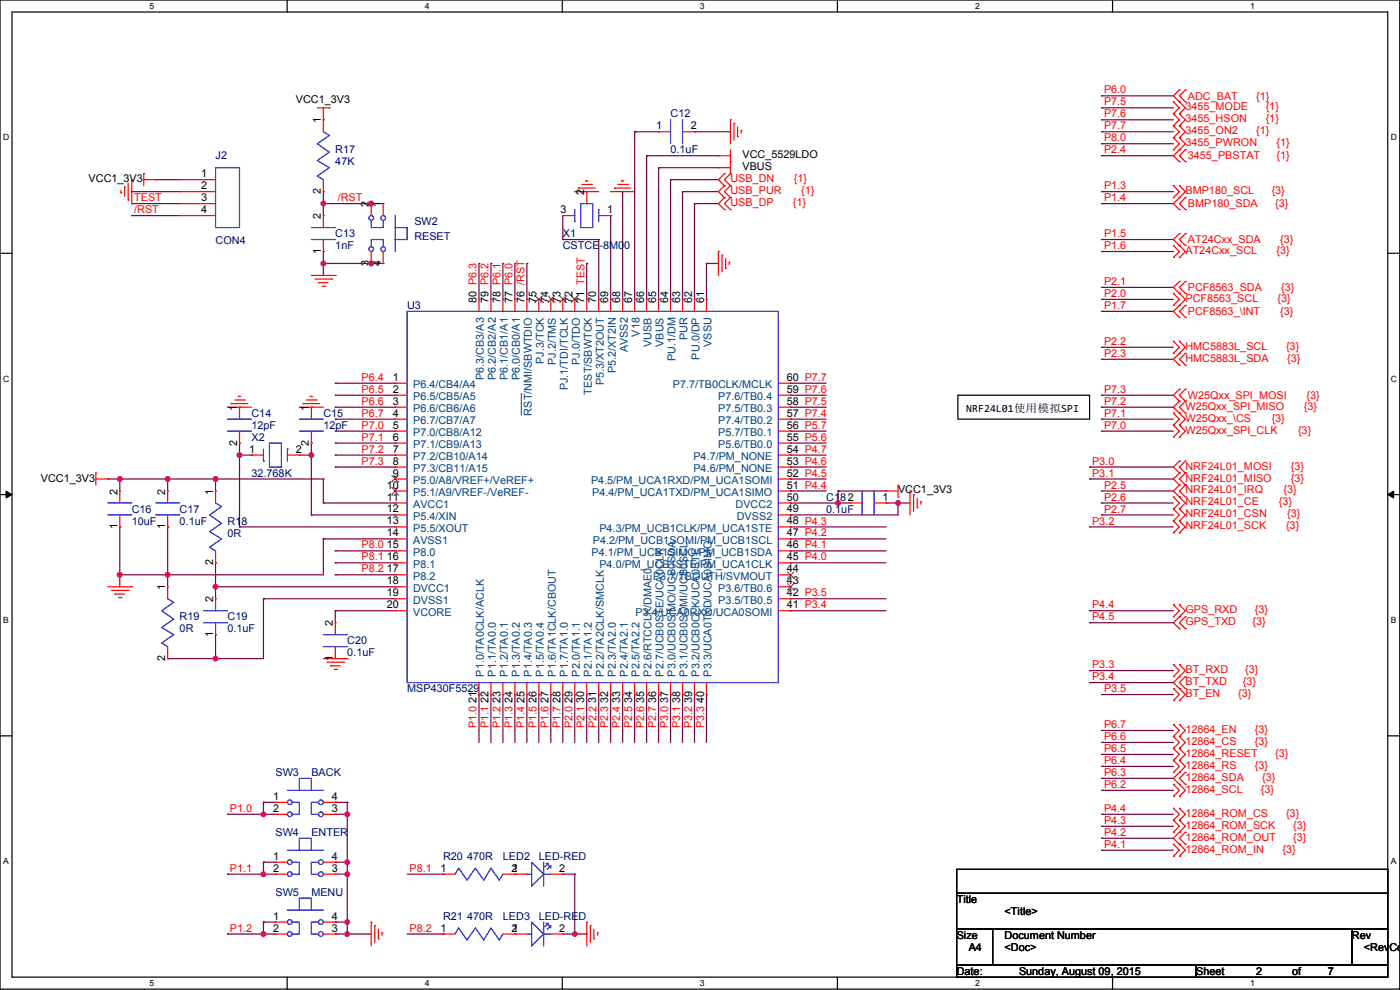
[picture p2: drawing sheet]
<svg xmlns="http://www.w3.org/2000/svg" width="297mm" height="210mm" viewBox="0 0 297 210" stroke-linecap="round" stroke-linejoin="round" font-family="sans-serif">
<path d="M0 0h296.9v209.8h-296.9zM2.6 2.6h291.8v204.7h-291.8z" fill="none" stroke="#000" stroke-width=".25"/>
<g fill="#fff">
<path d="M31.7 .3h1v2h-1z"/>
<path d="M31.7 207.5h1v2.1h-1z"/>
</g>
<path d="M60.9 0v2.6M60.9 207.3v2.5" fill="none" stroke="#000" stroke-width=".25"/>
<g fill="#fff">
<path d="M90.1 .3h1v2h-1z"/>
<path d="M90.1 207.5h1v2.1h-1z"/>
</g>
<path d="M119.3 0v2.6M119.3 207.3v2.5" fill="none" stroke="#000" stroke-width=".25"/>
<g fill="#fff">
<path d="M148.5 .3h1v2h-1z"/>
<path d="M148.5 207.5h1v2.1h-1z"/>
</g>
<path d="M177.7 0v2.6M177.7 207.3v2.5" fill="none" stroke="#000" stroke-width=".25"/>
<g fill="#fff">
<path d="M206.8 .3h1v2h-1z"/>
<path d="M206.8 207.5h1v2.1h-1z"/>
</g>
<path d="M236 0v2.6M236 207.3v2.5" fill="none" stroke="#000" stroke-width=".25"/>
<g fill="#fff">
<path d="M265.2 .3h1v2h-1z"/>
<path d="M265.2 207.5h1v2.1h-1z"/>
<path d="M.6 28.1h1.4v2.1h-1.4z"/>
<path d="M295 28.1h1.3v2.1h-1.3z"/>
<path d="M.6 79.3h1.4v2.1h-1.4z"/>
<path d="M295 79.3h1.3v2.1h-1.3z"/>
</g>
<path d="M0 53.7h2.6M294.4 53.7h2.5" fill="none" stroke="#000" stroke-width=".25"/>
<g fill="#fff">
<path d="M.6 130.5h1.3v2h-1.3z"/>
<path d="M295 130.5h1.2v2h-1.2z"/>
</g>
<path d="M0 104.9h2.6M294.4 104.9h2.5" fill="none" stroke="#000" stroke-width=".25"/>
<path d="M1.3 104.2l1.3 .7-1.3 .7zM294.4 104.9l1.3-.7v1.4z" fill="#000" stroke="#000" stroke-width=".21"/>
<g fill="#fff">
<path d="M.6 181.7h1.3v2h-1.3z"/>
<path d="M295 181.7h1.2v2h-1.2z"/>
</g>
<path d="M203.2 83.8h28v5.1h-28zM0 156.1h2.6M294.4 156.1h2.5M203 184.4h91.4v5.1h-91.4zM203 189.5h91.4v7.6h-91.4zM203 197.1h7.6v7.6h-7.6zM210.6 197.1h76.2v7.6h-76.2zM286.8 197.1h7.6v7.6h-7.6zM203 204.7h50.8v2.6h-50.8zM253.8 204.7h40.6v2.6h-40.6z" fill="none" stroke="#000" stroke-width=".25"/>
<g fill="none" stroke="#800040" stroke-width=".25">
<path d="M33 38.1h.1M33 38.1h5.1M134.6 28h.1M134.6 28v35.5M134.6 28h5.1M137.2 33h.1M137.2 33v30.5M137.2 33h15.2M139.7 35.6h.1M139.7 35.6v27.9M139.7 35.6h12.7M142.3 38.1h.1"/>
<path d="M142.3 38.1v25.4M142.3 38.1h10.1M147.3 28h.1M147.3 28h7.7M233.7 22.9h.1M233.7 25.4h.1M233.7 28h.1M233.7 30.5h.1M233.7 33h.1M233.7 20.3h.1M233.7 33h15.2M233.7 28h15.2"/>
<path d="M233.7 22.9h15.2M233.7 25.4h15.2M233.7 30.5h15.2M233.7 20.3h15.2M28 40.7h.1M28 43.2h.1M28 45.7h.1M28 43.2h10.1M28 40.7h10.1M28 45.7h10.1M68.6 43.2h.1M68.6 40.7h.1"/>
<path d="M68.6 53.4h.1M68.6 55.9h.1M68.6 43.2h12.7M68.6 40.7v5M68.6 53.4v5M68.6 55.9h12.7M78.8 43.2h.1M78.8 55.9h.1M101.6 55.9h.1M101.6 55.9v7.6M104.2 55.9h.1M104.2 55.9v7.6"/>
<path d="M106.7 55.9h.1M106.7 55.9v7.6M109.2 55.9h.1M109.2 55.9v7.6M111.8 55.9h.1M111.8 55.9v7.6M119.4 50.8h.1M119.4 45.7h.1M119.4 45.7v5.1M119.4 50.8h7.6M124.5 55.9h.1M124.5 55.9v7.6"/>
<path d="M127 50.8h.1M127 50.8v12.7M129.6 45.7h.1M129.6 45.7v17.8M132.1 40.7h.1M132.1 40.7v22.8M144.8 40.7h.1M144.8 40.7v22.8M144.8 40.7h7.6M147.3 43.2h.1M147.3 43.2v20.3M147.3 43.2h5.1"/>
<path d="M149.9 55.9h.1M149.9 55.9v7.6M149.9 55.9h2.5M233.7 40.7h.1M233.7 43.2h.1M233.7 50.8h.1M233.7 53.4h.1M233.7 50.8h15.2M233.7 43.2h15.2M233.7 40.7h15.2M233.7 53.4h15.2M233.7 61h.1"/>
<path d="M233.7 63.5h.1M233.7 66.1h.1M233.7 73.7h.1M233.7 76.2h.1M233.7 61h15.2M233.7 63.5h15.2M233.7 66.1h15.2M233.7 73.7h15.2M233.7 76.2h15.2M50.8 94h.1M50.8 96.5h.1M50.8 96.5h2.6"/>
<path d="M50.8 94v17.8M53.4 96.5h.1M63.5 96.5h2.6M66.1 96.5h.1M66.1 94h.1M66.1 94v15.2M71.1 81.3h.1M71.1 83.8h.1M71.1 86.4h.1M71.1 88.9h.1M71.1 91.5h.1M71.1 94h.1"/>
<path d="M71.1 96.5h.1M71.1 99.1h.1M71.1 81.3h12.7M71.1 83.8h12.7M71.1 86.4h12.7M71.1 88.9h12.7M71.1 91.5h12.7M71.1 94h12.7M71.1 96.5h12.7M71.1 99.1h12.7M167.7 81.3h.1M167.7 83.8h.1"/>
<path d="M167.7 86.4h.1M167.7 88.9h.1M167.7 91.5h.1M167.7 94h.1M167.7 96.5h.1M167.7 99.1h.1M167.7 81.3h7.6M167.7 83.8h7.6M167.7 86.4h7.6M167.7 88.9h7.6M167.7 91.5h7.6M167.7 94h7.6"/>
<path d="M167.7 96.5h7.6M167.7 99.1h7.6M231.2 99.1h.1M231.2 99.1h17.7M233.7 83.8h.1M233.7 86.4h.1M233.7 88.9h.1M233.7 91.5h.1M233.7 83.8h15.2M233.7 86.4h15.2M233.7 88.9h15.2M233.7 91.5h15.2"/>
<path d="M22.9 101.6h.1M22.9 101.6h45.7M25.4 101.6h.1M25.4 111.8h.1M25.4 101.6v2.6M25.4 111.8v12.7M35.6 101.6h.1M35.6 111.8h.1M35.6 101.6v2.6M35.6 111.8v12.7M45.7 119.4h.1M45.7 101.6h.1"/>
<path d="M45.7 101.6v2.6M45.7 119.4v7.6M50.8 111.8h.1M50.8 111.8h33M66.1 109.2h.1M66.1 109.2h17.7M68.6 106.7h.1M68.6 114.3h.1M68.6 101.6h.1M68.6 106.7h15.2M68.6 114.3h15.2M68.6 114.3v7.6h-43.2"/>
<path d="M68.6 101.6v5.1M71.1 116.9h.1M71.1 119.4h.1M71.1 116.9h12.7M71.1 119.4h12.7M167.7 101.6h.1M167.7 104.2h.1M167.7 106.7h.1M167.7 109.2h.1M167.7 111.8h.1M167.7 114.3h.1M167.7 116.9h.1"/>
<path d="M167.7 119.4h.1M167.7 106.7h12.7M167.7 111.8h20.3M167.7 114.3h20.3M167.7 116.9h20.3M167.7 119.4h20.3M167.7 101.6h7.6M167.7 104.2h7.6M177.8 104.2h.1M177.8 106.7h.1M177.8 104.2h10.2M177.8 104.2v2.5"/>
<path d="M188 106.7h.1M188 106.7h5.1M190.5 106.7h.1M190.5 106.7v2.5h-22.8M231.2 101.6h.1M231.2 111.8h.1M231.2 111.8h17.7M231.2 101.6h17.7M233.7 104.2h.1M233.7 106.7h.1M233.7 109.2h.1M233.7 106.7h15.2"/>
<path d="M233.7 109.2h15.2M233.7 104.2h15.2M25.4 121.9h.1M35.6 121.9h.1M35.6 139.7h.1M45.7 139.7h.1M45.7 134.6h.1M45.7 124.5h.1M45.7 134.6v5.1M45.7 124.5h38.1M55.9 127h.1M55.9 127h27.9"/>
<path d="M55.9 127v12.7h-20.3M71.1 121.9h.1M71.1 129.6h.1M71.1 121.9h12.7M71.1 129.6h12.7M71.1 129.6v2.5M167.7 127h.1M167.7 129.6h.1M167.7 129.6h20.3M167.7 127h20.3M231.2 129.6h.1M231.2 132.1h.1"/>
<path d="M231.2 129.6h17.7M231.2 132.1h17.7M101.6 147.3h.1M101.6 147.3v10.2M104.2 147.3h.1M104.2 147.3v10.2M106.7 147.3h.1M106.7 147.3v10.2M109.2 147.3h.1M109.2 147.3v10.2M111.8 147.3h.1M111.8 147.3v10.2"/>
<path d="M114.3 147.3h.1M114.3 147.3v10.2M116.9 147.3h.1M116.9 147.3v10.2M119.4 147.3h.1M119.4 147.3v10.2M121.9 147.3h.1M121.9 147.3v10.2M124.5 147.3h.1M124.5 147.3v10.2M127 147.3h.1M127 147.3v10.2"/>
<path d="M129.6 147.3h.1M129.6 147.3v10.2M132.1 147.3h.1M132.1 147.3v10.2M134.6 147.3h.1M134.6 147.3v10.2M137.2 147.3h.1M137.2 147.3v10.2M139.7 147.3h.1M139.7 147.3v10.2M142.3 147.3h.1M142.3 147.3v10.2"/>
<path d="M144.8 147.3h.1M144.8 147.3v10.2M147.3 147.3h.1M147.3 147.3v10.2M149.9 147.3h.1M149.9 147.3v10.2M231.2 142.3h.1M231.2 144.8h.1M231.2 142.3h17.7M231.2 144.8h17.7M233.7 147.3h.1M233.7 157.5h.1"/>
<path d="M233.7 155h.1M233.7 147.3h15.2M233.7 157.5h15.2M233.7 155h15.2M48.3 172.7h.1M48.3 172.7h10.1M55.9 170.2h.1M55.9 172.7h.1M55.9 170.2v2.5M55.9 170.2h2.5M71.1 170.2h.1M71.1 172.7h.1"/>
<path d="M71.1 172.7h2.6M71.1 170.2h2.6M73.7 170.2h.1M73.7 172.7h.1M73.7 170.2v27.9M233.7 160h.1M233.7 162.6h.1M233.7 165.1h.1M233.7 167.7h.1M233.7 172.7h.1M233.7 175.3h.1M233.7 177.8h.1"/>
<path d="M233.7 160h15.2M233.7 162.6h15.2M233.7 165.1h15.2M233.7 167.7h15.2M233.7 172.7h15.2M233.7 175.3h15.2M233.7 177.8h15.2M48.3 185.4h.1M48.3 198.1h.1M48.3 185.4h10.1M48.3 198.1h10.1M55.9 195.6h.1"/>
<path d="M55.9 182.9h.1M55.9 185.4h.1M55.9 198.1h.1M55.9 182.9v2.5M55.9 195.6v2.5M55.9 182.9h2.5M55.9 195.6h2.5M71.1 198.1h.1M71.1 195.6h.1M71.1 182.9h.1M71.1 185.4h.1M71.1 185.4h2.6"/>
<path d="M71.1 198.1h7.7M71.1 182.9h2.6M71.1 195.6h2.6M73.7 195.6h.1M73.7 198.1h.1M73.7 182.9h.1M73.7 185.4h.1M86.4 185.4h7.6M86.4 198.1h7.6M94 185.4h.1M94 198.1h.1M119.4 185.4h2.5"/>
<path d="M119.4 198.1h5.1M121.9 198.1h.1M121.9 185.4h.1M121.9 185.4v12.7M124.5 198.1h.1M233.7 180.4h.1M233.7 180.4h15.2"/>
</g>
<g fill="#f0f" stroke="#f0f" stroke-width=".25">
<circle cx="66" cy="96.5" r=".5"/>
<circle cx="25.4" cy="101.6" r=".5"/>
<circle cx="45.7" cy="101.6" r=".5"/>
<circle cx="35.6" cy="101.6" r=".5"/>
<circle cx="190.5" cy="106.7" r=".5"/>
<circle cx="177.8" cy="106.7" r=".5"/>
<circle cx="45.7" cy="124.5" r=".5"/>
<circle cx="35.6" cy="121.9" r=".5"/>
<circle cx="45.7" cy="139.7" r=".5"/>
<circle cx="25.4" cy="121.9" r=".5"/>
<circle cx="55.9" cy="172.7" r=".5"/>
<circle cx="55.9" cy="185.4" r=".5"/>
<circle cx="55.9" cy="198.1" r=".5"/>
<circle cx="73.7" cy="198.1" r=".5"/>
<circle cx="73.7" cy="172.7" r=".5"/>
<circle cx="73.7" cy="182.9" r=".5"/>
<circle cx="73.7" cy="195.6" r=".5"/>
<circle cx="73.7" cy="185.4" r=".5"/>
<circle cx="121.9" cy="198.1" r=".5"/>
<circle cx="50.8" cy="96.5" r=".5"/>
<circle cx="78.7" cy="43.2" r=".5"/>
<circle cx="68.6" cy="43.2" r=".5"/>
<circle cx="78.7" cy="55.9" r=".5"/>
<circle cx="68.6" cy="55.9" r=".5"/>
</g>
<g fill="none" stroke="#f00" stroke-width=".25">
<path d="M250.2 19.1h.1M250.2 19.1l-1.3 1.2 2.6 2.6-1.3 1.2M251.5 19.1h.1M251.5 19.1l-1.3 1.2 1.3 1.3M26.4 39.6h.1M26.4 39.6v2.1M27.2 38.9v3.5M28 38.1v5.1M30.5 36.8h.1M30.5 38.1h2.5M30.5 36.8v2.6M33 38.1h.1"/>
<path d="M38.1 38.1h.1M38.1 38.1h7.6M67.3 22.9h2.6M68.6 25.4h.1M68.6 22.9v5.1M68.6 38.1v2.6M69.9 22.9h.1M122.7 39.9h.1M122.7 39.9h3.5M123.5 39.1h2M124.2 38.4h.1M124.2 38.4h.5"/>
<path d="M125.5 39.1h.1M130.3 39.9h.1M130.3 39.9h3.6M131.1 39.1h2M131.8 38.4h.1M131.8 38.4h.5M133.1 39.1h.1M139.7 28h.1M139.7 28h2.6M144.8 28h2.5M147.3 28h.1M152.4 35.6h.1"/>
<path d="M152.4 33h.1M152.4 35.6h2.6M152.4 33h2.6M153.7 36.8h.1M153.7 39.4h.1M153.7 36.8l-1.3 1.3 1.3 1.3M153.7 39.4l-1.3 1.3 1.3 1.2M155 36.8h.1M155 25.4h.1M155 34.3h.1M155 39.4h.1M155 25.4v5.1"/>
<path d="M155 31.8v5M155 36.8l-1.3 1.3 1.3 1.3M155 39.4l-1.3 1.3 1.3 1.2M155.7 26.2h.1M155.7 26.2v3.5M156.5 29h.1M156.5 26.9v2.1M157.2 27.7h.1M157.2 27.7v.5M248.9 39.4h.1M248.9 24.1h.1M248.9 21.6h.1"/>
<path d="M248.9 26.7h.1M248.9 29.2h.1M248.9 31.8h.1M248.9 39.4l1.3 1.3-1.3 1.2M248.9 21.6l1.3 1.3-1.3 1.2M248.9 24.1l1.3 1.3-1.3 1.3M248.9 26.7l1.3 1.3-1.3 1.2M248.9 29.2l1.3 1.3-1.3 1.3M250.2 39.4h.1M250.2 24.1h.1M250.2 21.6h.1M250.2 26.7h.1"/>
<path d="M250.2 29.2h.1M250.2 31.8h.1M250.2 34.3h.1M250.2 39.4l1.3 1.3-2.6 2.5 1.3 1.3M250.2 24.1l1.3 1.3-1.3 1.3M250.2 26.7l1.3 1.3-1.3 1.2M250.2 29.2l1.3 1.3-2.6 2.5 1.3 1.3M251.5 34.3h.1M251.5 31.8h.1M251.5 21.6h.1M251.5 31.8l-1.3 1.2 1.3 1.3M25.7 40.9h.1"/>
<path d="M25.7 40.4v.5M27.2 42.4h.1M28 43.2h.1M38.1 40.7h.1M38.1 43.2h.1M38.1 45.7h.1M38.1 40.7h7.6M38.1 45.7h7.6M38.1 43.2h7.6M66.1 58.4h5M66.8 59.2h3.6M67.6 60h.1"/>
<path d="M67.6 60h2M68.6 53.4h.1M68.6 45.7h.1M68.6 40.7h.1M68.6 45.7v2.6M68.6 50.8v2.6M70.4 59.2h.1M71.1 58.4h.1M78.8 43.2h.1M78.8 55.9h.1M78.8 43.2v2.5M78.8 53.4v2.5"/>
<path d="M81.3 43.2h.1M81.3 55.9h.1M81.3 43.2v2.5M81.3 53.4v2.5M119.4 45.7h.1M119.4 45.7h2.5M121.9 40.7h.1M121.9 40.7h5.1M124.5 40.7h.1M124.5 40.7v2.5M127 45.7h2.6M129.6 40.7h.1"/>
<path d="M129.6 45.7h.1M129.6 40.7h5M152.4 53.4h.1M152.4 53.4v5M153.2 54.1h.1M153.2 54.1v3.6M153.7 41.9h.1M153.7 44.5h.1M153.7 41.9l-1.3 1.3 1.3 1.3M153.9 56.9h.1M153.9 54.9v2M154.7 55.6h.1"/>
<path d="M154.7 55.6v.5M155 44.5h.1M155 41.9h.1M155 41.9l-1.3 1.3 1.3 1.3M248.9 41.9h.1M248.9 54.6h.1M248.9 52.1h.1M248.9 52.1l1.3 1.3-1.3 1.2M250.2 41.9h.1M250.2 44.5h.1M250.2 49.5h.1M250.2 52.1h.1"/>
<path d="M250.2 54.6h.1M250.2 59.7h.1M250.2 49.5l-1.3 1.3 2.6 2.6-1.3 1.2M250.2 59.7l-1.3 1.3 2.6 2.5-2.6 2.6 1.3 1.2M251.5 44.5h.1M251.5 41.9h.1M251.5 52.1h.1M251.5 49.5h.1M251.5 59.7h.1M251.5 41.9l-1.3 1.3 1.3 1.3M251.5 49.5l-1.3 1.3 1.3 1.3M251.5 59.7l-1.3 1.3 1.3 1.2"/>
<path d="M68.3 60.7h.5M68.8 60.7h.1M101.6 63.5h.1M101.6 63.5v2.6M104.2 63.5h.1M104.2 63.5v2.6M106.7 63.5h.1M106.7 63.5v2.6M109.2 63.5h.1M109.2 63.5v2.6M111.8 63.5h.1M111.8 63.5v2.6"/>
<path d="M114.3 63.5h.1M114.3 63.5v2.6M116.9 63.5h.1M116.9 63.5v2.6M119.4 63.5h.1M119.4 63.5v2.6M121.9 63.5h.1M121.9 63.5v2.6M124.5 63.5h.1M124.5 63.5v2.6M127 63.5h.1M127 63.5v2.6"/>
<path d="M129.6 63.5h.1M129.6 63.5v2.6M132.1 63.5h.1M132.1 63.5v2.6M134.6 63.5h.1M134.6 63.5v2.6M137.2 63.5h.1M137.2 63.5v2.6M139.7 63.5h.1M139.7 63.5v2.6M142.3 63.5h.1M142.3 63.5v2.6"/>
<path d="M144.8 63.5h.1M144.8 63.5v2.6M147.3 63.5h.1M147.3 63.5v2.6M149.9 63.5h.1M149.9 63.5v2.6M248.9 64.8h.1M248.9 62.2h.1M248.9 74.9h.1M248.9 72.4h.1M248.9 62.2l1.3 1.3-1.3 1.3M248.9 72.4l1.3 1.3-1.3 1.2"/>
<path d="M250.2 62.2h.1M250.2 64.8h.1M250.2 67.3h.1M250.2 74.9h.1M250.2 77.5h.1M250.2 72.4h.1M250.2 72.4l1.3 1.3-2.6 2.5 1.3 1.3M251.5 62.2h.1M251.5 67.3h.1M251.5 64.8h.1M251.5 77.5h.1M251.5 74.9h.1"/>
<path d="M251.5 64.8l-1.3 1.3 1.3 1.2M251.5 74.9l-1.3 1.3 1.3 1.3M48.3 86.4h.1M48.3 86.4h5.1M49 85.6h.1M49 85.6h3.6M49.8 84.8h2M50.6 84.1h.1M50.6 84.1h.5M50.8 86.4h.1M50.8 94h.1M50.8 86.4v2.5"/>
<path d="M50.8 91.5v2.5M51.8 84.8h.1M53.4 96.5h.1M53.4 96.5h2.5M61 96.5h2.5M63.5 86.4h.1M63.5 96.5h.1M63.5 86.4h5.1M64.3 85.6h.1M64.3 85.6h3.5M65 84.8h2.1M65.8 84.1h.1"/>
<path d="M65.8 84.1h.5M66.1 86.4h.1M66.1 94h.1M66.1 86.4v2.5M66.1 91.5v2.5M67.1 84.8h.1M83.8 81.3h.1M83.8 83.8h.1M83.8 86.4h.1M83.8 88.9h.1M83.8 91.5h.1M83.8 94h.1"/>
<path d="M83.8 96.5h.1M83.8 99.1h.1M83.8 86.4h2.6M83.8 81.3h2.6M83.8 83.8h2.6M83.8 88.9h2.6M83.8 91.5h2.6M83.8 94h2.6M83.8 96.5h2.6M83.8 99.1h2.6M165.1 86.4h2.6M165.1 81.3h2.6"/>
<path d="M165.1 83.8h2.6M165.1 88.9h2.6M165.1 91.5h2.6M165.1 94h2.6M165.1 96.5h2.6M165.1 99.1h2.6M167.7 99.1h.1M167.7 96.5h.1M167.7 94h.1M167.7 91.5h.1M167.7 88.9h.1M167.7 86.4h.1"/>
<path d="M167.7 83.8h.1M167.7 81.3h.1M248.9 92.7h.1M248.9 90.2h.1M248.9 87.6h.1M248.9 90.2l1.3 1.3-1.3 1.2M248.9 87.6l1.3 1.3-1.3 1.3M250.2 82.6h.1M250.2 85.1h.1M250.2 87.6h.1M250.2 92.7h.1M250.2 90.2h.1"/>
<path d="M250.2 97.8h.1M250.2 82.6l-1.3 1.2 1.3 1.3M250.2 85.1l-1.3 1.3 2.6 2.5-1.3 1.3M250.2 90.2l1.3 1.3-1.3 1.2M250.2 97.8l-1.3 1.3 1.3 1.2M251.5 85.1h.1M251.5 82.6h.1M251.5 87.6h.1M251.5 97.8h.1M251.5 82.6l-1.3 1.2 1.3 1.3M251.5 85.1l-1.3 1.3 1.3 1.2M251.5 97.8l-1.3 1.3 1.3 1.2"/>
<path d="M20.3 100.3h.1M20.3 101.6h2.6M20.3 100.3v2.6M22.9 101.6h.1M25.4 111.8h.1M25.4 104.2h.1M25.4 104.2v2.5M25.4 109.2v2.6M35.6 111.8h.1M35.6 104.2h.1M35.6 104.2v2.5M35.6 109.2v2.6"/>
<path d="M45.7 104.2h.1M45.7 119.4h.1M45.7 104.2v2.5M45.7 116.9v2.5M83.8 101.6h.1M83.8 104.2h.1M83.8 106.7h.1M83.8 109.2h.1M83.8 111.8h.1M83.8 114.3h.1M83.8 116.9h.1M83.8 119.4h.1"/>
<path d="M83.8 101.6h2.6M83.8 104.2h2.6M83.8 106.7h2.6M83.8 109.2h2.6M83.8 111.8h2.6M83.8 114.3h2.6M83.8 116.9h2.6M83.8 119.4h2.6M165.1 101.6h2.6M165.1 104.2h2.6M165.1 106.7h2.6M165.1 109.2h2.6"/>
<path d="M165.1 111.8h2.6M165.1 114.3h2.6M165.1 116.9h2.6M165.1 119.4h2.6M167.7 119.4h.1M167.7 116.9h.1M167.7 114.3h.1M167.7 111.8h.1M167.7 109.2h.1M167.7 106.7h.1M167.7 104.2h.1M167.7 101.6h.1"/>
<path d="M180.4 106.7h.1M180.4 106.7h2.5M185.4 106.7h2.6M188 104.2h.1M188 106.7h.1M188 104.2h2.5M190.5 105.4h.1M190.5 102.9v2.5M193.1 104.2h.1M193.1 104.2v5M193.8 104.9h.1M193.8 104.9v3.6"/>
<path d="M194.6 107.7h.1M194.6 105.7v2M195.3 106.4h.1M195.3 106.4v.5M248.9 108h.1M248.9 105.4h.1M248.9 110.5h.1M248.9 113h.1M248.9 105.4l1.3 1.3-1.3 1.3M248.9 108l1.3 1.2-1.3 1.3M248.9 110.5l1.3 1.3-1.3 1.2M250.2 100.3h.1"/>
<path d="M250.2 108h.1M250.2 105.4h.1M250.2 102.9h.1M250.2 110.5h.1M250.2 113h.1M250.2 102.9l-1.3 1.3 2.6 2.5-1.3 1.3M250.2 100.3l-1.3 1.3 1.3 1.3M250.2 108l1.3 1.2-1.3 1.3M250.2 110.5l1.3 1.3-1.3 1.2M251.5 100.3h.1M251.5 102.9h.1M251.5 105.4h.1"/>
<path d="M251.5 100.3l-1.3 1.3 1.3 1.3M251.5 102.9l-1.3 1.3 1.3 1.2M22.9 124.5h5.1M23.6 125.2h3.6M24.4 126h.1M24.4 126h2M25.2 126.8h.5M25.7 126.8h.1M27.2 125.2h.1M28 124.5h.1M35.6 124.5h.1M35.6 139.7h.1"/>
<path d="M35.6 124.5v2.5M35.6 137.2v2.5M45.7 134.6h.1M45.7 127h.1M45.7 127v2.6M45.7 132.1v2.5M68.6 139.7h5.1M71.1 139.7h.1M71.1 132.1h.1M71.1 132.1v2.5M71.1 137.2v2.5M73.7 139.7h.1"/>
<path d="M83.8 121.9h.1M83.8 124.5h.1M83.8 127h.1M83.8 129.6h.1M83.8 124.5h2.6M83.8 121.9h2.6M83.8 127h2.6M83.8 129.6h2.6M165.1 124.5h2.6M165.1 121.9h2.6M165.1 127h2.6M165.1 129.6h2.6"/>
<path d="M167.7 129.6h.1M167.7 127h.1M167.7 124.5h.1M167.7 121.9h.1M248.9 130.8h.1M248.9 128.3h.1M248.9 128.3l1.3 1.3-1.3 1.2M250.2 130.8h.1M250.2 133.4h.1M250.2 128.3h.1M250.2 128.3l1.3 1.3-2.6 2.5 1.3 1.3M251.5 133.4h.1"/>
<path d="M251.5 130.8h.1M251.5 130.8l-1.3 1.3 1.3 1.3M69.4 140.5h3.5M70.1 141.2h.1M70.1 141.2h2M70.9 142h.5M71.4 142h.1M72.9 140.5h.1M101.6 147.3h.1M101.6 144.8v2.5M104.2 147.3h.1M104.2 144.8v2.5"/>
<path d="M106.7 147.3h.1M106.7 144.8v2.5M109.2 147.3h.1M109.2 144.8v2.5M111.8 147.3h.1M111.8 144.8v2.5M114.3 147.3h.1M114.3 144.8v2.5M116.9 147.3h.1M116.9 144.8v2.5M119.4 147.3h.1M119.4 144.8v2.5"/>
<path d="M121.9 147.3h.1M121.9 144.8v2.5M124.5 147.3h.1M124.5 144.8v2.5M127 147.3h.1M127 144.8v2.5M129.6 147.3h.1M129.6 144.8v2.5M132.1 147.3h.1M132.1 144.8v2.5M134.6 147.3h.1M134.6 144.8v2.5"/>
<path d="M137.2 147.3h.1M137.2 144.8v2.5M139.7 147.3h.1M139.7 144.8v2.5M142.3 147.3h.1M142.3 144.8v2.5M144.8 147.3h.1M144.8 144.8v2.5M147.3 147.3h.1M147.3 144.8v2.5M149.9 147.3h.1M149.9 144.8v2.5"/>
<path d="M248.9 143.5h.1M248.9 141h.1M248.9 148.6h.1M248.9 146.1h.1M248.9 158.8h.1M248.9 156.2h.1M248.9 153.7h.1M248.9 141l1.3 1.3-1.3 1.2M248.9 146.1l1.3 1.2-1.3 1.3M248.9 156.2l1.3 1.3-1.3 1.3M248.9 158.8l1.3 1.2-1.3 1.3M248.9 153.7l1.3 1.3-1.3 1.2"/>
<path d="M250.2 143.5h.1M250.2 146.1h.1M250.2 141h.1M250.2 148.6h.1M250.2 158.8h.1M250.2 156.2h.1M250.2 153.7h.1M250.2 141l1.3 1.3-2.6 2.5 2.6 2.5-1.3 1.3M250.2 156.2l1.3 1.3-1.3 1.3M250.2 158.8l1.3 1.2-1.3 1.3M250.2 153.7l1.3 1.3-1.3 1.2M251.5 146.1h.1"/>
<path d="M251.5 143.5h.1M251.5 143.5l-1.3 1.3 1.3 1.3M58.4 170.2h.1M58.4 172.7h.1M58.4 170.2h2.6M58.4 172.7h2.6M68.6 170.2h2.5M68.6 172.7h2.5M71.1 170.2h.1M71.1 172.7h.1M248.9 168.9h.1M248.9 166.4h.1"/>
<path d="M248.9 161.3h.1M248.9 163.8h.1M248.9 174h.1M248.9 171.5h.1M248.9 176.5h.1M248.9 179.1h.1M248.9 166.4l1.3 1.3-1.3 1.2M248.9 161.3l1.3 1.3-1.3 1.2M248.9 171.5l1.3 1.2-1.3 1.3M248.9 174l1.3 1.3-1.3 1.2M248.9 179.1l1.3 1.3-1.3 1.2M250.2 163.8h.1"/>
<path d="M250.2 166.4h.1M250.2 176.5h.1M250.2 179.1h.1M250.2 168.9h.1M250.2 161.3h.1M250.2 174h.1M250.2 171.5h.1M250.2 161.3l1.3 1.3-2.6 2.5 2.6 2.6-1.3 1.2M250.2 174l1.3 1.3-2.6 2.5 2.6 2.6-1.3 1.2M250.2 171.5l1.3 1.2-1.3 1.3M251.5 166.4h.1M251.5 163.8h.1"/>
<path d="M251.5 179.1h.1M251.5 176.5h.1M251.5 163.8l-1.3 1.3 1.3 1.3M251.5 176.5l-1.3 1.3 1.3 1.3M58.4 182.9h.1M58.4 185.4h.1M58.4 195.6h.1M58.4 198.1h.1M58.4 182.9h2.6M58.4 185.4h2.6M58.4 198.1h2.6M58.4 195.6h2.6"/>
<path d="M68.6 182.9h2.5M68.6 185.4h2.5M68.6 198.1h2.5M68.6 195.6h2.5M71.1 182.9h.1M71.1 185.4h.1M71.1 195.6h.1M71.1 198.1h.1M78.8 195.6h.1M78.8 195.6v5.1M79.5 196.4h.1M79.5 196.4v3.5"/>
<path d="M80.3 199.1h.1M80.3 197.1v2M81 197.9h.1M81 197.9v.5M94 185.4h.1M94 198.1h.1M94 185.4h2.5M94 198.1h2.5M106.7 185.4h5.1M106.7 198.1h5.1M109.2 185.4h.1M109.2 198.1h.1"/>
<path d="M116.9 185.4h2.5M116.9 198.1h2.5M119.4 185.4h.1M119.4 198.1h.1M124.5 195.6h.1M124.5 195.6v5.1M125.2 196.4h.1M125.2 196.4v3.5M126 199.1h.1M126 197.1v2M126.8 197.9h.1M126.8 197.9v.5"/>
<path d="M248.9 181.6h.1M250.2 181.6h.1"/>
</g>
<g fill="none" stroke="#00f" stroke-width=".25">
<path d="M45.7 35.6h5.1v12.7h-5.1zM68.6 28l1.3 .7-2.6 1.8 2.6 1.8-2.6 1.7 2.6 1.6-2.6 1.7 1.3 .8M142.3 25.4v5.1M144.8 25.4v5.1M66.1 50.8h5M66.1 48.3h5M78.8 52.3v-1.5h2.5v1.5M78.8 46.7v1.6h2.5v-1.6M83.8 45.7v7.7M83.8 48.3h2.6v2.5h-2.6M121.9 47h.1M121.9 44.5v2.5"/>
<path d="M123.2 43.2h2.5v5.1h-2.5zM127 44.5h.1M127 44.5v2.5M86.4 66.1h78.7v78.7h-78.7zM48.3 88.9h5.1M48.3 91.5h5.1M55.9 97.8h.1M55.9 95.3v2.5M57.2 94h2.5v5.1h-2.5zM61 95.3h.1M61 95.3v2.5M63.5 88.9h5.1"/>
<path d="M63.5 91.5h5.1M22.9 109.2h5.1M22.9 106.7h5.1M33 109.2h5.1M33 106.7h5.1M45.7 106.7l1.3 .8-2.5 1.7 2.5 1.8-2.5 1.8 2.5 1.5-2.5 1.8 1.2 .8M182.9 104.2v5M185.4 104.2v5M35.6 127l1.2 .8-2.5 1.8 2.5 1.7-2.5 1.8 2.5 1.5-2.5 1.8 1.3 .8M43.2 132.1h5.1M43.2 129.6h5.1M68.6 137.2h5.1"/>
<path d="M68.6 134.6h5.1M61 167.7h7.6M62 170.2h1.5v2.5h-1.5M63.5 167.7v-2.6h2.6v2.6M67.6 170.2h-1.5v2.5h1.5M61 180.4h7.6M61 193.1h7.6M62 182.9h1.5v2.5h-1.5M62 195.6h1.5v2.5h-1.5M63.5 180.4v-2.6h2.6v2.6M63.5 193.1v-2.6h2.6v2.6M67.6 182.9h-1.5v2.5h1.5"/>
<path d="M67.6 195.6h-1.5v2.5h1.5M96.5 185.4l.8-1.2 1.8 2.5 1.7-2.5 1.8 2.5 1.6-2.5 1.7 2.5 .8-1.3M96.5 198.1l.8-1.2 1.8 2.5 1.7-2.5 1.8 2.5 1.6-2.5 1.7 2.5 .8-1.3M111.8 185.4h1v-2.5l2.5 2.5M111.8 198.1h1v-2.5l2.5 2.5M112.8 185.4v2.6l2.5-2.6M112.8 198.1v2.6l2.5-2.6M115.3 182.9v5.1M115.3 185.4h1.6M115.3 195.6v5.1M115.3 198.1h1.6M115.8 183.1h.5v.6h.6v.5"/>
<path d="M115.8 195.8h.5v.6h.6v.5M116.3 183.1l-.7 .8M116.3 195.8l-.7 .8M116.9 183.7l-.8 .7M116.9 196.4l-.8 .7"/>
<circle cx="78.7" cy="52.8" r=".5"/>
<circle cx="78.7" cy="46.2" r=".5"/>
<circle cx="81.3" cy="46.2" r=".5"/>
<circle cx="81.3" cy="52.8" r=".5"/>
<circle cx="61.5" cy="172.7" r=".5"/>
<circle cx="61.5" cy="170.2" r=".5"/>
<circle cx="68.1" cy="172.7" r=".5"/>
<circle cx="68.1" cy="170.2" r=".5"/>
<circle cx="61.5" cy="182.9" r=".5"/>
<circle cx="61.5" cy="198.1" r=".5"/>
<circle cx="61.5" cy="195.6" r=".5"/>
<circle cx="61.5" cy="185.4" r=".5"/>
<circle cx="68.1" cy="182.9" r=".5"/>
<circle cx="68.1" cy="195.6" r=".5"/>
<circle cx="68.1" cy="198.1" r=".5"/>
<circle cx="68.1" cy="185.4" r=".5"/>
</g>
<g fill="none" stroke="#804000" stroke-width=".21">
<path d="M113.4 64.1h.1M113.4 62.7l1.8 1.4M115.2 64.1h.1M115.2 62.7l-1.8 1.4M116.2 64.1h.1M116.2 62.7l1.5 1.4M117.7 64.1h.1M117.7 62.7l-1.5 1.4M118.7 64.1h.1M118.7 62.7l1.4 1.4M120.1 64.1h.1M120.1 62.7l-1.4 1.4"/>
<path d="M121.2 64.1h.1M121.2 62.7l1.4 1.4M122.6 64.1h.1M122.6 62.7l-1.4 1.4M83.1 102.2h.1M83.1 105h.1M83.1 100.8l1.4 1.4M83.1 103.3l1.4 1.7M84.5 102.2h.1M84.5 105h.1M84.5 100.8l-1.4 1.4M84.5 103.3l-1.4 1.7"/>
<path d="M167 125.2h.1M167 122.7h.1M167 123.7l1.5 1.5M167 121.3l1.5 1.4M168.5 125.2h.1M168.5 122.7h.1M168.5 123.7l-1.5 1.5M168.5 121.3l-1.5 1.4"/>
</g>
<path d="M110.6 83.5h.1M110.6 83.5v4.6" fill="none" stroke="#004080" stroke-width=".21"/>
<g font-size="2.3">
<text x="62.8" y="21.9">VCC1_3V3</text>
<text x="68.1" y="26.2" transform="rotate(-90 68.1 26.2)">1</text>
<text x="139.2" y="27.4">1</text>
<text x="146.6" y="27.4">2</text>
<text x="157.5" y="33.6">VCC_5529LDO</text>
<text x="18.8" y="38.6">VCC1_3V3</text>
<text x="42.7" y="37.6">1</text>
<text x="42.7" y="40.1">2</text>
<text x="68.1" y="41.2" transform="rotate(-90 68.1 41.2)">2</text>
<text x="124" y="41.4" transform="rotate(-90 124 41.4)">2</text>
<text x="157.5" y="36.1">VBUS</text>
<text x="42.7" y="42.7">3</text>
<text x="42.7" y="45.2">4</text>
<text x="68.1" y="46.5" transform="rotate(-90 68.1 46.5)">2</text>
<text x="78.2" y="44" transform="rotate(-90 78.2 44)">2</text>
<text x="80.8" y="44" transform="rotate(-90 80.8 44)">1</text>
<text x="118.9" y="45.2">3</text>
<text x="128.8" y="45.2">1</text>
<text x="68.1" y="53.9" transform="rotate(-90 68.1 53.9)">1</text>
<text x="78.2" y="56.4" transform="rotate(-90 78.2 56.4)">3</text>
<text x="80.8" y="56.4" transform="rotate(-90 80.8 56.4)">4</text>
<text x="101.1" y="64.3" transform="rotate(-90 101.1 64.3)">80 P6.3</text>
<text x="103.6" y="64.3" transform="rotate(-90 103.6 64.3)">79 P6.2</text>
<text x="106.2" y="64.3" transform="rotate(-90 106.2 64.3)">78 P6.1</text>
<text x="108.7" y="64.3" transform="rotate(-90 108.7 64.3)">77 P6.0</text>
<text x="111.3" y="64.3" transform="rotate(-90 111.3 64.3)">76 /RST</text>
<text x="113.8" y="64.3" transform="rotate(-90 113.8 64.3)">75</text>
<text x="116.3" y="64.3" transform="rotate(-90 116.3 64.3)">74</text>
<text x="118.9" y="64.3" transform="rotate(-90 118.9 64.3)">73</text>
<text x="121.4" y="64.3" transform="rotate(-90 121.4 64.3)">72</text>
<text x="124" y="64.3" transform="rotate(-90 124 64.3)">71 TEST</text>
<text x="126.5" y="64.3" transform="rotate(-90 126.5 64.3)">70</text>
<text x="129" y="64.3" transform="rotate(-90 129 64.3)">69</text>
<text x="131.6" y="64.3" transform="rotate(-90 131.6 64.3)">68</text>
<text x="134.1" y="64.3" transform="rotate(-90 134.1 64.3)">67</text>
<text x="136.7" y="64.3" transform="rotate(-90 136.7 64.3)">66</text>
<text x="139.2" y="64.3" transform="rotate(-90 139.2 64.3)">65</text>
<text x="141.7" y="64.3" transform="rotate(-90 141.7 64.3)">64</text>
<text x="144.3" y="64.3" transform="rotate(-90 144.3 64.3)">63</text>
<text x="146.8" y="64.3" transform="rotate(-90 146.8 64.3)">62</text>
<text x="149.4" y="64.3" transform="rotate(-90 149.4 64.3)">61</text>
<text x="83.3" y="80.8">1</text>
<text x="83.3" y="83.3">2</text>
<text x="166.9" y="83.3">59 P7.6</text>
<text x="166.9" y="80.8">60 P7.7</text>
<text x="50.3" y="87.1" transform="rotate(-90 50.3 87.1)">1</text>
<text x="65.5" y="87.1" transform="rotate(-90 65.5 87.1)">1</text>
<text x="83.3" y="85.9">3</text>
<text x="83.3" y="88.4">4</text>
<text x="166.9" y="88.4">57 P7.4</text>
<text x="166.9" y="85.9">58 P7.5</text>
<text x="205" y="87.5">NRF24L01使用模拟SPI</text>
<text x="50.3" y="94.5" transform="rotate(-90 50.3 94.5)">2</text>
<text x="65.5" y="94.5" transform="rotate(-90 65.5 94.5)">2</text>
<text x="83.3" y="90.9">5</text>
<text x="83.3" y="93.5">6</text>
<text x="166.9" y="93.5">55 P5.6</text>
<text x="166.9" y="90.9">56 P5.7</text>
<text x="52.8" y="96">1</text>
<text x="62.8" y="96">2</text>
<text x="83.3" y="96">7</text>
<text x="83.3" y="98.6">8</text>
<text x="83.3" y="101.1">9</text>
<text x="166.9" y="101.1">52 P4.5</text>
<text x="166.9" y="98.6">53 P4.6</text>
<text x="166.9" y="96">54 P4.7</text>
<text x="8.6" y="102.1">VCC1_3V3</text>
<text x="24.9" y="104.9" transform="rotate(-90 24.9 104.9)">2</text>
<text x="35.1" y="104.9" transform="rotate(-90 35.1 104.9)">2</text>
<text x="45.2" y="104.9" transform="rotate(-90 45.2 104.9)">1</text>
<text x="82" y="103.6">10</text>
<text x="82" y="106.2">11</text>
<text x="166.9" y="106.2">50</text>
<text x="166.9" y="103.6">51 P4.4</text>
<text x="187.2" y="106.2">1</text>
<text x="190.5" y="104.7">VCC1_3V3</text>
<text x="24.9" y="112.3" transform="rotate(-90 24.9 112.3)">1</text>
<text x="35.1" y="112.3" transform="rotate(-90 35.1 112.3)">1</text>
<text x="82" y="108.7">12</text>
<text x="82" y="111.3">13</text>
<text x="82" y="113.8">14</text>
<text x="166.9" y="113.8">47 P4.2</text>
<text x="166.9" y="111.3">48 P4.3</text>
<text x="166.9" y="108.7">49</text>
<text x="45.2" y="119.9" transform="rotate(-90 45.2 119.9)">2</text>
<text x="82" y="116.3">15</text>
<text x="82" y="118.9">16</text>
<text x="166.9" y="118.9">45 P4.0</text>
<text x="166.9" y="116.3">46 P4.1</text>
<text x="35.1" y="125.2" transform="rotate(-90 35.1 125.2)">1</text>
<text x="82" y="121.4">17</text>
<text x="82" y="124">18</text>
<text x="166.9" y="124">43</text>
<text x="166.9" y="121.4">44</text>
<text x="45.2" y="127.8" transform="rotate(-90 45.2 127.8)">2</text>
<text x="82" y="126.5">19</text>
<text x="82" y="129">20</text>
<text x="166.9" y="129">41 P3.4</text>
<text x="166.9" y="126.5">42 P3.5</text>
<text x="45.2" y="135.1" transform="rotate(-90 45.2 135.1)">1</text>
<text x="70.6" y="132.9" transform="rotate(-90 70.6 132.9)">2</text>
<text x="35.1" y="140.2" transform="rotate(-90 35.1 140.2)">2</text>
<text x="70.6" y="140.2" transform="rotate(-90 70.6 140.2)">1</text>
<text x="101.1" y="149.1" transform="rotate(-90 101.1 149.1)">21</text>
<text x="103.6" y="149.1" transform="rotate(-90 103.6 149.1)">22</text>
<text x="106.2" y="149.1" transform="rotate(-90 106.2 149.1)">23</text>
<text x="108.7" y="149.1" transform="rotate(-90 108.7 149.1)">24</text>
<text x="111.3" y="149.1" transform="rotate(-90 111.3 149.1)">25</text>
<text x="113.8" y="149.1" transform="rotate(-90 113.8 149.1)">26</text>
<text x="116.3" y="149.1" transform="rotate(-90 116.3 149.1)">27</text>
<text x="118.9" y="149.1" transform="rotate(-90 118.9 149.1)">28</text>
<text x="121.4" y="149.1" transform="rotate(-90 121.4 149.1)">29</text>
<text x="124" y="149.1" transform="rotate(-90 124 149.1)">30</text>
<text x="126.5" y="149.1" transform="rotate(-90 126.5 149.1)">31</text>
<text x="129" y="149.1" transform="rotate(-90 129 149.1)">32</text>
<text x="131.6" y="149.1" transform="rotate(-90 131.6 149.1)">33</text>
<text x="134.1" y="149.1" transform="rotate(-90 134.1 149.1)">34</text>
<text x="136.7" y="149.1" transform="rotate(-90 136.7 149.1)">35</text>
<text x="139.2" y="149.1" transform="rotate(-90 139.2 149.1)">36</text>
<text x="141.7" y="149.1" transform="rotate(-90 141.7 149.1)">37</text>
<text x="144.3" y="149.1" transform="rotate(-90 144.3 149.1)">38</text>
<text x="146.8" y="149.1" transform="rotate(-90 146.8 149.1)">39</text>
<text x="149.4" y="149.1" transform="rotate(-90 149.4 149.1)">40</text>
<text x="57.9" y="169.7">1</text>
<text x="57.9" y="172.2">2</text>
<text x="70.4" y="169.7">4</text>
<text x="70.4" y="172.2">3</text>
<text x="57.9" y="182.4">1</text>
<text x="57.9" y="184.9">2</text>
<text x="70.4" y="182.4">4</text>
<text x="70.4" y="184.9">3</text>
<text x="93.5" y="184.9">1</text>
<text x="108.5" y="184.9">2</text>
<text x="108.7" y="184.9">1</text>
<text x="118.6" y="184.9">2</text>
<text x="203" y="191.5">Title</text>
<text x="57.9" y="195.1">1</text>
<text x="57.9" y="197.6">2</text>
<text x="70.4" y="195.1">4</text>
<text x="70.4" y="197.6">3</text>
<text x="93.5" y="197.6">1</text>
<text x="108.5" y="197.6">2</text>
<text x="108.7" y="197.6">1</text>
<text x="118.6" y="197.6">2</text>
<text x="213.1" y="194.1">&lt;Title&gt;</text>
<text x="203" y="199.2">Size</text>
<text x="205.5" y="201.7">A4</text>
<text x="213.1" y="199.2">Document Number</text>
<text x="213.1" y="201.7">&lt;Doc&gt;</text>
<text x="286.8" y="199.2">Rev</text>
<text x="289.3" y="201.7">&lt;RevCod</text>
<text x="203" y="206.8">Date:</text>
<text x="216.2" y="206.8">Sunday, August 09, 2015</text>
<text x="253.8" y="206.8">Sheet</text>
<text x="266.5" y="206.8">2</text>
<text x="274.1" y="206.8">of</text>
<text x="281.7" y="206.8">7</text>
</g>
<g font-size="2.3" fill="#f00">
<text x="234.2" y="22.4">P7.5</text>
<text x="234.2" y="19.8">P6.0</text>
<text x="251.5" y="23.4">3455_MODE</text>
<text x="252" y="21.1">ADC_BAT</text>
<text x="266.5" y="21.1">{1}</text>
<text x="268.5" y="23.4">{1}</text>
<text x="234.2" y="24.9">P7.6</text>
<text x="234.2" y="27.4">P7.7</text>
<text x="234.2" y="30">P8.0</text>
<text x="251.5" y="25.9">3455_HSON</text>
<text x="251.5" y="28.5">3455_ON2</text>
<text x="266.5" y="28.5">{1}</text>
<text x="268.5" y="25.9">{1}</text>
<text x="234.2" y="32.5">P2.4</text>
<text x="251.5" y="31">3455_PWRON</text>
<text x="252" y="33.8">3455_PBSTAT</text>
<text x="270.8" y="31">{1}</text>
<text x="270.8" y="33.8">{1}</text>
<text x="155" y="38.6">USB_DN</text>
<text x="155" y="41.2">USB_PUR</text>
<text x="168.4" y="38.6">{1}</text>
<text x="169.9" y="41.2">{1}</text>
<text x="234.2" y="40.1">P1.3</text>
<text x="251.5" y="41.2">BMP180_SCL</text>
<text x="269.8" y="41.2">{3}</text>
<text x="28.5" y="42.7">TEST</text>
<text x="28.5" y="45.2">/RST</text>
<text x="71.6" y="42.7">/RST</text>
<text x="155" y="43.7">USB_DP</text>
<text x="168.2" y="43.7">{1}</text>
<text x="234.2" y="42.7">P1.4</text>
<text x="252" y="44">BMP180_SDA</text>
<text x="270.5" y="44">{3}</text>
<text x="234.2" y="50.3">P1.5</text>
<text x="234.2" y="52.8">P1.6</text>
<text x="251.5" y="53.9">AT24Cxx_SCL</text>
<text x="252" y="51.6">AT24Cxx_SDA</text>
<text x="270.8" y="53.9">{3}</text>
<text x="271.6" y="51.6">{3}</text>
<text x="234.2" y="60.5">P2.1</text>
<text x="234.2" y="63">P2.0</text>
<text x="234.2" y="65.5">P1.7</text>
<text x="251.5" y="64">PCF8563_SCL</text>
<text x="252" y="61.8">PCF8563_SDA</text>
<text x="271" y="64">{3}</text>
<text x="271.8" y="61.8">{3}</text>
<text x="252" y="66.8">PCF8563_\INT</text>
<text x="271.6" y="66.8">{3}</text>
<text x="234.2" y="73.2">P2.2</text>
<text x="234.2" y="75.7">P2.3</text>
<text x="251.5" y="76.7">HMC5883L_SDA</text>
<text x="251.5" y="74.2">HMC5883L_SCL</text>
<text x="272.8" y="74.2">{3}</text>
<text x="273.1" y="76.7">{3}</text>
<text x="76.7" y="80.8">P6.4</text>
<text x="76.7" y="83.3">P6.5</text>
<text x="234.2" y="83.3">P7.3</text>
<text x="76.7" y="85.9">P6.6</text>
<text x="76.7" y="88.4">P6.7</text>
<text x="234.2" y="85.9">P7.2</text>
<text x="234.2" y="88.4">P7.1</text>
<text x="251.5" y="86.9">W25Qxx_SPI_MISO</text>
<text x="251.5" y="89.4">W25Qxx_\CS</text>
<text x="252" y="84.6">W25Qxx_SPI_MOSI</text>
<text x="269.8" y="89.4">{3}</text>
<text x="276.6" y="86.9">{3}</text>
<text x="277.1" y="84.6">{3}</text>
<text x="76.7" y="90.9">P7.0</text>
<text x="76.7" y="93.5">P7.1</text>
<text x="234.2" y="90.9">P7.0</text>
<text x="251.5" y="92">W25Qxx_SPI_CLK</text>
<text x="275.4" y="92">{3}</text>
<text x="76.7" y="96">P7.2</text>
<text x="76.7" y="98.6">P7.3</text>
<text x="231.7" y="98.6">P3.0</text>
<text x="231.7" y="101.1">P3.1</text>
<text x="251.5" y="99.6">NRF24L01_MOSI</text>
<text x="273.8" y="99.6">{3}</text>
<text x="234.2" y="103.6">P2.5</text>
<text x="234.2" y="106.2">P2.6</text>
<text x="251.5" y="107.2">NRF24L01_CE</text>
<text x="251.5" y="102.1">NRF24L01_MISO</text>
<text x="251.5" y="104.7">NRF24L01_IRQ</text>
<text x="271.3" y="107.2">{3}</text>
<text x="272.3" y="104.7">{3}</text>
<text x="273.8" y="102.1">{3}</text>
<text x="231.7" y="111.3">P3.2</text>
<text x="234.2" y="108.7">P2.7</text>
<text x="251.5" y="109.8">NRF24L01_CSN</text>
<text x="251.5" y="112.3">NRF24L01_SCK</text>
<text x="272.8" y="112.3">{3}</text>
<text x="273.1" y="109.8">{3}</text>
<text x="76.7" y="116.3">P8.0</text>
<text x="76.7" y="118.9">P8.1</text>
<text x="76.7" y="121.4">P8.2</text>
<text x="231.7" y="129">P4.4</text>
<text x="231.7" y="131.6">P4.5</text>
<text x="251.5" y="130.1">GPS_RXD</text>
<text x="266.2" y="130.1">{3}</text>
<text x="251.5" y="132.6">GPS_TXD</text>
<text x="265.7" y="132.6">{3}</text>
<text x="231.7" y="141.7">P3.3</text>
<text x="251.5" y="142.8">BT_RXD</text>
<text x="264.2" y="142.8">{3}</text>
<text x="231.7" y="144.3">P3.4</text>
<text x="234.2" y="146.8">P3.5</text>
<text x="251.5" y="145.3">BT_TXD</text>
<text x="251.5" y="147.9">BT_EN</text>
<text x="262.7" y="147.9">{3}</text>
<text x="263.7" y="145.3">{3}</text>
<text x="101.1" y="154.4" transform="rotate(-90 101.1 154.4)">P1.0</text>
<text x="103.6" y="154.4" transform="rotate(-90 103.6 154.4)">P1.1</text>
<text x="106.2" y="154.4" transform="rotate(-90 106.2 154.4)">P1.2</text>
<text x="108.7" y="154.4" transform="rotate(-90 108.7 154.4)">P1.3</text>
<text x="111.3" y="154.4" transform="rotate(-90 111.3 154.4)">P1.4</text>
<text x="113.8" y="154.4" transform="rotate(-90 113.8 154.4)">P1.5</text>
<text x="116.4" y="154.4" transform="rotate(-90 116.4 154.4)">P1.6</text>
<text x="118.9" y="154.4" transform="rotate(-90 118.9 154.4)">P1.7</text>
<text x="121.4" y="154.4" transform="rotate(-90 121.4 154.4)">P2.0</text>
<text x="124" y="154.4" transform="rotate(-90 124 154.4)">P2.1</text>
<text x="126.5" y="154.4" transform="rotate(-90 126.5 154.4)">P2.2</text>
<text x="129.1" y="154.4" transform="rotate(-90 129.1 154.4)">P2.3</text>
<text x="131.6" y="154.4" transform="rotate(-90 131.6 154.4)">P2.4</text>
<text x="134.1" y="154.4" transform="rotate(-90 134.1 154.4)">P2.5</text>
<text x="136.7" y="154.4" transform="rotate(-90 136.7 154.4)">P2.6</text>
<text x="139.2" y="154.4" transform="rotate(-90 139.2 154.4)">P2.7</text>
<text x="141.8" y="154.4" transform="rotate(-90 141.8 154.4)">P3.0</text>
<text x="144.3" y="154.4" transform="rotate(-90 144.3 154.4)">P3.1</text>
<text x="146.8" y="154.4" transform="rotate(-90 146.8 154.4)">P3.2</text>
<text x="149.4" y="154.4" transform="rotate(-90 149.4 154.4)">P3.3</text>
<text x="234.2" y="154.4">P6.7</text>
<text x="251.5" y="155.5">12864_EN</text>
<text x="266.2" y="155.5">{3}</text>
<text x="234.2" y="157">P6.6</text>
<text x="234.2" y="159.5">P6.5</text>
<text x="251.5" y="158">12864_CS</text>
<text x="251.5" y="160.6">12864_RESET</text>
<text x="266.2" y="158">{3}</text>
<text x="270.5" y="160.6">{3}</text>
<text x="234.2" y="162.1">P6.4</text>
<text x="234.2" y="164.6">P6.3</text>
<text x="234.2" y="167.1">P6.2</text>
<text x="251.5" y="165.6">12864_SDA</text>
<text x="251.5" y="163.1">12864_RS</text>
<text x="266.2" y="163.1">{3}</text>
<text x="267.7" y="165.6">{3}</text>
<text x="48.8" y="172.2">P1.0</text>
<text x="234.2" y="172.2">P4.4</text>
<text x="251.5" y="168.2">12864_SCL</text>
<text x="251.5" y="173.3">12864_ROM_CS</text>
<text x="267.5" y="168.2">{3}</text>
<text x="272.8" y="173.3">{3}</text>
<text x="234.2" y="174.8">P4.3</text>
<text x="234.2" y="177.3">P4.2</text>
<text x="234.2" y="179.8">P4.1</text>
<text x="251.5" y="178.3">12864_ROM_OUT</text>
<text x="251.5" y="175.8">12864_ROM_SCK</text>
<text x="274.3" y="178.3">{3}</text>
<text x="274.3" y="175.8">{3}</text>
<text x="48.8" y="184.9">P1.1</text>
<text x="86.9" y="184.9">P8.1</text>
<text x="251.5" y="180.9">12864_ROM_IN</text>
<text x="272.1" y="180.9">{3}</text>
<text x="48.8" y="197.6">P1.2</text>
<text x="86.9" y="197.6">P8.2</text>
</g>
<g font-size="2.3" fill="#000080">
<text x="142.3" y="24.9">C12</text>
<text x="45.7" y="33.8">J2</text>
<text x="71.1" y="32.5">R17</text>
<text x="71.1" y="35.1">47K</text>
<text x="142.3" y="32.5">0.1uF</text>
<text x="87.9" y="47.8">SW2</text>
<text x="45.7" y="51.8">CON4</text>
<text x="71.1" y="50.3">C13</text>
<text x="71.1" y="52.9">1nF</text>
<text x="87.9" y="50.8">RESET</text>
<text x="119.4" y="50.3">X1</text>
<text x="119.4" y="52.9">CSTCE-8M00</text>
<text x="86.4" y="65.6">U3</text>
<text x="53.4" y="88.4">C14</text>
<text x="68.6" y="88.4">C15</text>
<text x="53.4" y="91">12pF</text>
<text x="53.4" y="93.5">X2</text>
<text x="68.6" y="91">12pF</text>
<text x="53.4" y="101.1">32.768K</text>
<text x="175.3" y="106.2">C182</text>
<text x="28" y="108.7">C16</text>
<text x="28" y="111.3">10uF</text>
<text x="38.1" y="108.7">C17</text>
<text x="38.1" y="111.3">0.1uF</text>
<text x="48.3" y="111.3">R18</text>
<text x="48.3" y="113.8">0R</text>
<text x="175.3" y="108.7">0.1uF</text>
<text x="38.1" y="131.6">R19</text>
<text x="48.3" y="131.6">C19</text>
<text x="38.1" y="134.1">0R</text>
<text x="48.3" y="134.1">0.1uF</text>
<text x="73.7" y="136.7">C20</text>
<text x="73.7" y="139.2">0.1uF</text>
<text x="86.4" y="146.8">MSP430F5529</text>
<text x="58.4" y="164.6">SW3</text>
<text x="66.1" y="164.6">BACK</text>
<text x="58.4" y="177.3">SW4</text>
<text x="66.1" y="177.3">ENTER</text>
<text x="94" y="182.4">R20</text>
<text x="99.1" y="182.4">470R</text>
<text x="106.7" y="182.4">LED2</text>
<text x="114.3" y="182.4">LED-RED</text>
<text x="58.4" y="190">SW5</text>
<text x="66.1" y="190">MENU</text>
<text x="94" y="195.1">R21</text>
<text x="99.1" y="195.1">470R</text>
<text x="106.7" y="195.1">LED3</text>
<text x="114.3" y="195.1">LED-RED</text>
</g>
<g font-size="2.3" fill="#004080">
<text x="135.7" y="71.4" transform="rotate(-90 135.7 71.4)">V18</text>
<text x="115.4" y="77.2" transform="rotate(-90 115.4 77.2)">PJ.3/TCK</text>
<text x="117.9" y="77.4" transform="rotate(-90 117.9 77.4)">PJ.2/TMS</text>
<text x="123" y="77.4" transform="rotate(-90 123 77.4)">PJ.0/TDO</text>
<text x="133.2" y="74.7" transform="rotate(-90 133.2 74.7)">AVSS2</text>
<text x="138.2" y="73.6" transform="rotate(-90 138.2 73.6)">VUSB</text>
<text x="140.8" y="73.6" transform="rotate(-90 140.8 73.6)">VBUS</text>
<text x="143.3" y="76.6" transform="rotate(-90 143.3 76.6)">PU.1/DM</text>
<text x="145.9" y="72.2" transform="rotate(-90 145.9 72.2)">PUR</text>
<text x="148.4" y="76.3" transform="rotate(-90 148.4 76.3)">PU.0/DP</text>
<text x="150.9" y="73.6" transform="rotate(-90 150.9 73.6)">VSSU</text>
<text x="87.6" y="82.3">P6.4/CB4/A4</text>
<text x="102.7" y="80.6" transform="rotate(-90 102.7 80.6)">P6.3/CB3/A3</text>
<text x="105.2" y="80.6" transform="rotate(-90 105.2 80.6)">P6.2/CB2/A2</text>
<text x="107.8" y="80.6" transform="rotate(-90 107.8 80.6)">P6.1/CB1/A1</text>
<text x="110.3" y="80.6" transform="rotate(-90 110.3 80.6)">P6.0/CB0/A1</text>
<text x="120.5" y="82.8" transform="rotate(-90 120.5 82.8)">PJ.1/TDI/TCLK</text>
<text x="125.5" y="83.7" transform="rotate(-90 125.5 83.7)">TEST/SBWTCK</text>
<text x="128.1" y="81.8" transform="rotate(-90 128.1 81.8)">P5.3/XT2OUT</text>
<text x="130.6" y="79.2" transform="rotate(-90 130.6 79.2)">P5.2/XT2IN</text>
<text x="142.8" y="82.3">P7.7/TB0CLK/MCLK</text>
<text x="87.6" y="84.9">P6.5/CB5/A5</text>
<text x="87.6" y="87.4">P6.6/CB6/A6</text>
<text x="87.6" y="89.9">P6.7/CB7/A7</text>
<text x="112.8" y="88.1" transform="rotate(-90 112.8 88.1)">RST/NMI/SBWTDIO</text>
<text x="152.3" y="89.9">P7.4/TB0.2</text>
<text x="152.3" y="87.4">P7.5/TB0.3</text>
<text x="152.3" y="84.9">P7.6/TB0.4</text>
<text x="87.6" y="92.5">P7.0/CB8/A12</text>
<text x="87.6" y="95">P7.1/CB9/A13</text>
<text x="152.3" y="95">P5.6/TB0.0</text>
<text x="152.3" y="92.5">P5.7/TB0.1</text>
<text x="87.6" y="97.6">P7.2/CB10/A14</text>
<text x="87.6" y="100.1">P7.3/CB11/A15</text>
<text x="147.1" y="100.1">P4.6/PM_NONE</text>
<text x="147.1" y="97.6">P4.7/PM_NONE</text>
<text x="87.6" y="102.6">P5.0/A8/VREF+/VeREF+</text>
<text x="87.6" y="105.2">P5.1/A9/VREF-/VeREF-</text>
<text x="87.6" y="107.7">AVCC1</text>
<text x="125.4" y="102.6">P4.5/PM_UCA1RXD/PM_UCA1SOMI</text>
<text x="125.6" y="105.2">P4.4/PM_UCA1TXD/PM_UCA1SIMO</text>
<text x="156.1" y="107.7">DVCC2</text>
<text x="87.6" y="110.3">P5.4/XIN</text>
<text x="87.6" y="112.8">P5.5/XOUT</text>
<text x="127.2" y="112.8">P4.3/PM_UCB1CLK/PM_UCA1STE</text>
<text x="156.3" y="110.3">DVSS2</text>
<text x="87.6" y="115.3">AVSS1</text>
<text x="87.6" y="117.9">P8.0</text>
<text x="125.5" y="117.9">P4.1/PM_UCB1SIMO/PM_UCB1SDA</text>
<text x="125.8" y="115.3">P4.2/PM_UCB1SOMI/PM_UCB1SCL</text>
<text x="87.6" y="120.4">P8.1</text>
<text x="87.6" y="123">P8.2</text>
<text x="87.6" y="125.5">DVCC1</text>
<text x="127.2" y="120.4">P4.0/PM_UCB1STE/PM_UCA1CLK</text>
<text x="138.5" y="123">P3.7/TBOUTH/SVMOUT</text>
<text x="152.3" y="125.5">P3.6/TB0.6</text>
<text x="87.6" y="128">DVSS1</text>
<text x="87.6" y="130.6">VCORE</text>
<text x="134.8" y="130.6">P3.4/UCA0RXD/UCA0SOMI</text>
<text x="152.3" y="128">P3.5/TB0.5</text>
<text x="102.7" y="143.5" transform="rotate(-90 102.7 143.5)">P1.0/TA0CLK/ACLK</text>
<text x="105.2" y="143.5" transform="rotate(-90 105.2 143.5)">P1.1/TA0.0</text>
<text x="107.8" y="143.5" transform="rotate(-90 107.8 143.5)">P1.2/TA0.1</text>
<text x="110.3" y="143.5" transform="rotate(-90 110.3 143.5)">P1.3/TA0.2</text>
<text x="112.8" y="143.5" transform="rotate(-90 112.8 143.5)">P1.4/TA0.3</text>
<text x="115.4" y="143.5" transform="rotate(-90 115.4 143.5)">P1.5/TA0.4</text>
<text x="117.9" y="143.5" transform="rotate(-90 117.9 143.5)">P1.6/TA1CLK/CBOUT</text>
<text x="120.5" y="143.5" transform="rotate(-90 120.5 143.5)">P1.7/TA1.0</text>
<text x="123" y="143.5" transform="rotate(-90 123 143.5)">P2.0/TA1.1</text>
<text x="125.5" y="143.5" transform="rotate(-90 125.5 143.5)">P2.1/TA1.2</text>
<text x="128.1" y="143.5" transform="rotate(-90 128.1 143.5)">P2.2/TA2CLK/SMCLK</text>
<text x="130.6" y="143.5" transform="rotate(-90 130.6 143.5)">P2.3/TA2.0</text>
<text x="133.2" y="143.5" transform="rotate(-90 133.2 143.5)">P2.4/TA2.1</text>
<text x="135.7" y="143.5" transform="rotate(-90 135.7 143.5)">P2.5/TA2.2</text>
<text x="138.2" y="143.5" transform="rotate(-90 138.2 143.5)">P2.6/RTCCLK/DMAE0</text>
<text x="140.8" y="143.5" transform="rotate(-90 140.8 143.5)">P2.7/UCB0STE/UCA0CLK</text>
<text x="143.3" y="143.5" transform="rotate(-90 143.3 143.5)">P3.0/UCB0SIMO/UCB0SDA</text>
<text x="145.9" y="143.5" transform="rotate(-90 145.9 143.5)">P3.1/UCB0SOMI/UCB0SCL</text>
<text x="148.4" y="143.5" transform="rotate(-90 148.4 143.5)">P3.2/UCB0CLK/UCA0STE</text>
<text x="150.9" y="143.5" transform="rotate(-90 150.9 143.5)">P3.3/UCA0TXD/UCA0SIMO</text>
</g>
<g font-size="1.8">
<text x="31.7" y="1.9">5</text>
<text x="90.1" y="1.9">4</text>
<text x="148.5" y="1.9">3</text>
<text x="206.8" y="1.9">2</text>
<text x="265.2" y="1.9">1</text>
<text x=".6" y="29.8">D</text>
<text x="295" y="29.8">D</text>
<text x=".6" y="81">C</text>
<text x="295" y="81">C</text>
<text x=".6" y="132.1">B</text>
<text x="295" y="132.1">B</text>
<text x=".6" y="183.3">A</text>
<text x="295" y="183.3">A</text>
<text x="31.7" y="209.2">5</text>
<text x="90.1" y="209.2">4</text>
<text x="148.5" y="209.2">3</text>
<text x="206.8" y="209.2">2</text>
<text x="265.2" y="209.2">1</text>
</g>
</svg>
